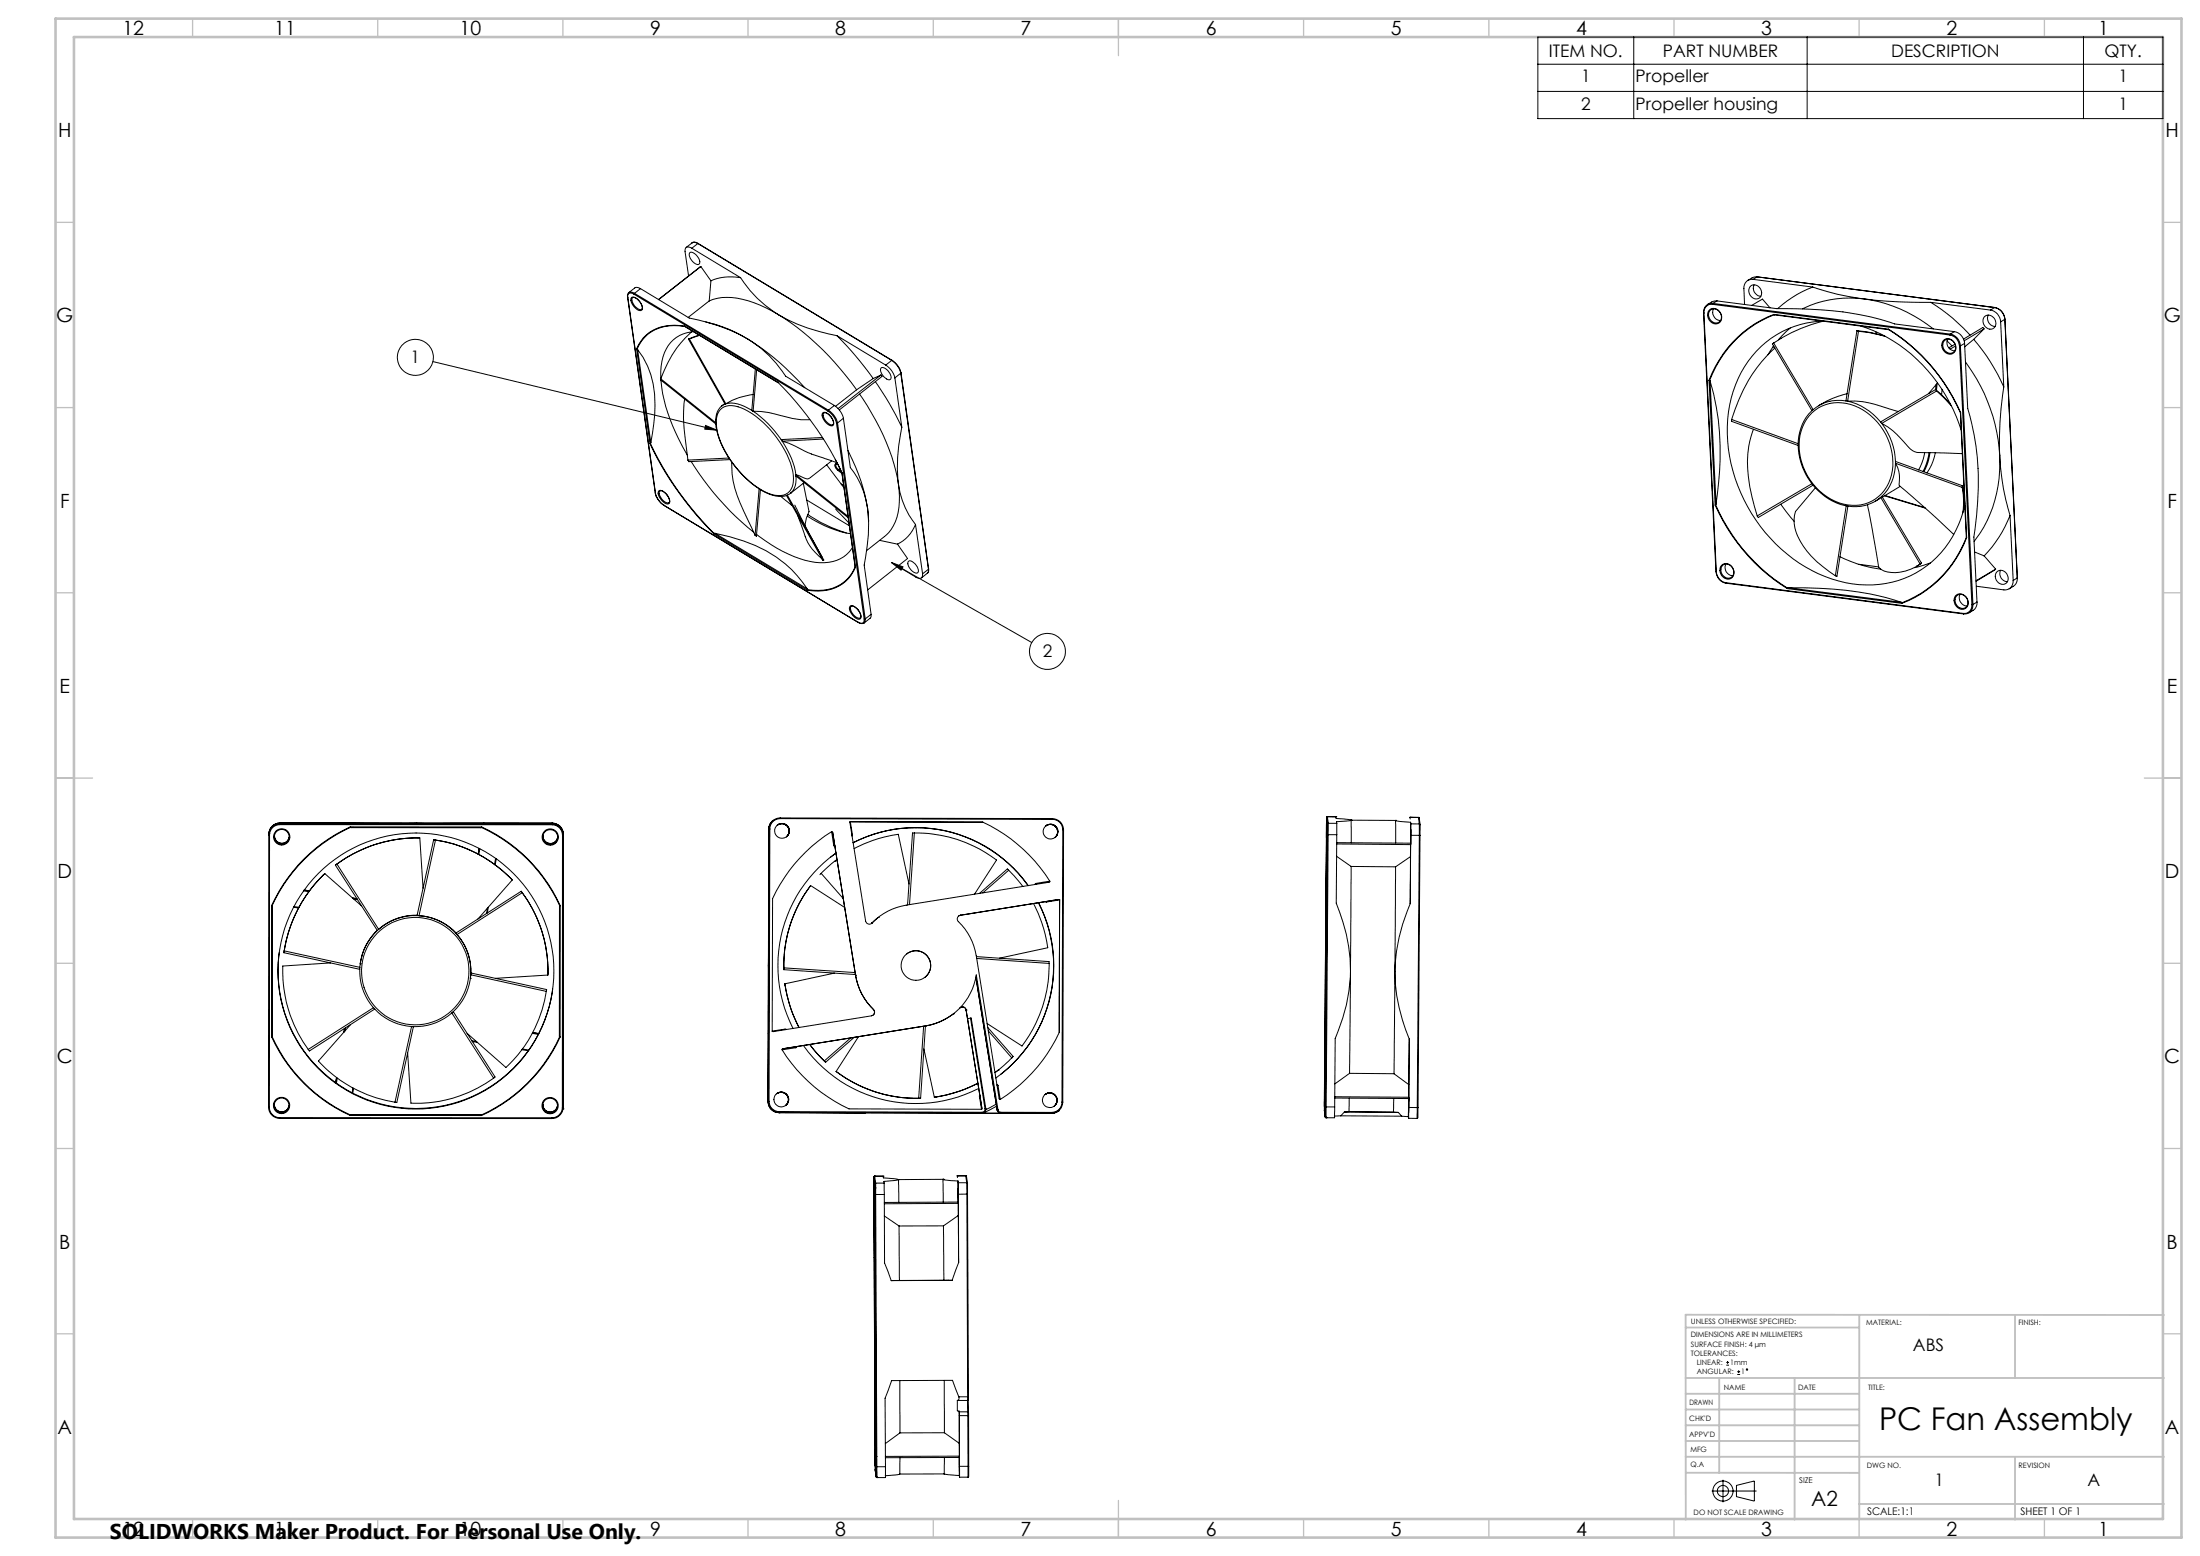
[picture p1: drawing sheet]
<svg xmlns="http://www.w3.org/2000/svg" width="594mm" height="420mm" viewBox="0 0 594 420" stroke-linecap="round" stroke-linejoin="round" font-family="sans-serif">
<g fill="none" stroke="#000" stroke-width=".27">
<path d="M415.2 10h168.8v22h-168.8zM415.2 17.3h168.8M441.1 10v22M487.9 10v22M562.5 10v22M415.2 24.7h168.8M169.8 79l.7-.1 .8 .3M169.8 79l-.3 .5-.1 .7M171.2 79.4a.95 .95 0 0 0-1.2-.3 .95 .95 0 0 0-.5 1.1M171.2 79.4l52.4 31.6M171.3 79.2l-.1 .2M171.3 79.2l52.4 31.5"/>
<path d="M172.9 77.9l13.2 7.9a51 51 0 0 1 15.8 5.7M172.9 77.9l-.8-.3h-.6l-1.7 1.4M172.9 77.9l-1.6 1.3M186.2 68.3a1.38 1.38 0 0 1 1.9 .6l.7 1.3a.8 .8 0 0 1-.4 1.2 2.96 2.96 0 0 1-2.2-3.1zM186.8 67a1.03 1.03 0 0 0-1.3-.3 1.03 1.03 0 0 0-.5 1.2l.9 6.6M186.8 67l13.2 7.9M186.9 65.5l.7-.1 .8 .3M186.9 65.6l-1.7 1.2M186.9 65.5v.1M186.9 65.5a1.35 1.35 0 0 1 1.6 .2M188.4 65.7h.1M188.4 65.7l-1.6 1.3"/>
<path d="M188.4 65.7l52.4 31.6M188.5 65.7l52.4 31.6M189.2 71.9l-11.4 8.9M189.2 71.9l2.7 3.9M189.2 71.9l-.2 .2M191.9 75.8l-.4 5.4M200 74.9a31.2 31.2 0 0 0 10.2 10.1M200 74.9a13.9 13.9 0 0 0-8.1 .9M472.7 77.2a2.02 2.02 0 0 1 2.6 .7 2.02 2.02 0 0 1-.4 2.6 2.07 2.07 0 0 1-2.4-.8 2.07 2.07 0 0 1 .2-2.5zM473.3 75.4a2.23 2.23 0 0 0-2.4 2.5l.1 4.3M473.3 75.4l16.1 2.1M473.6 76.9a2.16 2.16 0 0 0 1.8 3.1"/>
<path d="M474.5 74.7h.1M474.5 74.7a3.4 3.4 0 0 0-2.6 1M474.5 74.7l64.1 8.3M474.5 74.7l-1.2 .7M489.4 77.5l1.4 .4a62.8 62.8 0 0 0 12.6 2.8M489.4 77.5a30.9 30.9 0 0 0-9.4 5.8M116.9 97.6l76.7 18.5M169.4 80.2h.1M169.4 80.2l7.5 52.9M169.5 80.2l7.5 53M170.4 80.4a1.34 1.34 0 0 1 2 .6l.9 1.3a.86 .86 0 0 1 .2 1.1 .86 .86 0 0 1-1.1 .4 3.5 3.5 0 0 1-2-3.4zM170.7 80.5l.1-.2a2.81 2.81 0 0 1 2.5 3.2h-.1a2.64 2.64 0 0 1-2.5-3z"/>
<path d="M171.9 94.2h.1M171.9 94.2l3.6 25.5M172 94.2l.2 .2M172.2 94.4a24 24 0 0 1 4.6 17.4l-1.1 7.7M172.2 94.4l3.5 25.1M173.2 83.5h.1M184.8 88a11.3 11.3 0 0 0-11.8 4.1l-1.1 2.1M184.8 88l.1 .1M184.8 88l25.3 15.2M184.9 88.1l25.2 15.2M184.9 88.1a11.4 11.4 0 0 0-11.7 3.9l-1.2 2.2M185.9 91.5l9.9 17.6"/>
<path d="M186.1 91.5h-.2M186.1 91.5l9.9 17.5M186.7 89.6a28.7 28.7 0 0 0-8.3 12.7M187.2 89.5a9.1 9.1 0 0 0-8.5 8.1l-.3 2.6v1.9M188.8 90.5l-2.9 1M188.9 90.5l-2.8 1M190.6 86.9l3.1 .9 3.2 1.1 5 2.6M191.5 81.2a15.8 15.8 0 0 1 12.1 .5l3.3 1.4 3.3 1.9M191.5 81.2l-5.7 4.5M201.9 91.5a30.9 30.9 0 0 1 10.2 10l13.2 7.9M201.9 91.5a67.6 67.6 0 0 1 15.4 13.2M203.9 99.6l-.9 11.2"/>
<path d="M204.3 99.8l-1 11.2M210.2 85a74.7 74.7 0 0 1 21.1 20.2M210.2 85a48.7 48.7 0 0 0 15.8 5.6M226 90.6a92.1 92.1 0 0 1 9.8 11.6M226 90.6l13.1 7.9M237.8 99.4a1.39 1.39 0 0 1 1.9 .6l.8 1.3a.8 .8 0 0 1-.4 1.2 2.96 2.96 0 0 1-2.3-3.1zM239.1 98.5a5.6 5.6 0 0 1 2.5 3.5M240.8 97.3a5.7 5.7 0 0 1 2.4 3.4M240.8 97.3h.1M240.8 97.3l-1.7 1.2M240.9 97.3a5.6 5.6 0 0 1 2.4 3.3M460 84.4l.1 .1"/>
<path d="M460 84.4l3.3 69.9M460.1 84.5l3.3 69.8M461.4 83.8a2.11 2.11 0 0 1 2.4-.2 2.11 2.11 0 0 1 1.1 2.2 1.75 1.75 0 0 1-1.4 1.6 1.75 1.75 0 0 1-2-.9l-.4-.9a2.07 2.07 0 0 1 .3-1.8zM461.7 83.8a1.96 1.96 0 0 1 2.7 .6 1.96 1.96 0 0 1-.5 2.7 2.11 2.11 0 0 1-2.2-.9 2.11 2.11 0 0 1 0-2.4zM462.4 82.1a2.1 2.1 0 0 0-2.3 2.4M462.4 82.1l64.1 8.3M462.5 81.9l-.1 .2M462.5 81.9a2.28 2.28 0 0 0-2.5 2.5M462.5 81.9l64.1 8.3M462.7 83.4a2.21 2.21 0 0 0 1.8 3.1M463.6 81.2l16.1 2.1a97.9 97.9 0 0 1 30.5 3.6l1.4 .5 16.1 2.1M463.6 81.2a3.5 3.5 0 0 0-2.6 1"/>
<path d="M463.6 81.2l-1.1 .7M473 82.4l2.9-1.7 2 2.4M478.7 93.6l.4 .2M478.9 93.4l-1.6 2.4M478.9 92.6l-.4 .2 10.7 18.1 .3-.3M478.9 92.6l10.6 18M479 84.9a30.5 30.5 0 0 0-17.6 17.7M479 84.9v.1M479 84.9l30.9 3.9M479 85l30.9 4M479 85a30.2 30.2 0 0 0-17.4 17.6M479.2 93.9a40.2 40.2 0 0 0-11.7 19.3"/>
<path d="M480.9 91.3l-.1 .1M483.4 88.5l-3.2 3.2M491.9 86.7a26.5 26.5 0 0 0-24.5 20.7 42.1 42.1 0 0 0 10.6 37.9 36.1 36.1 0 0 0 27.6 12.6 26.3 26.3 0 0 0 24.5-19.9l.4-1.5M492.1 86.7a41.9 41.9 0 0 0-13.2 5.9M501.4 89.3l.4 .1M501.4 89.3l3.9 .5 3.3 .8M501.4 89.3l-3 18.9M501.8 89.4l2.8 .4 4.4 1M501.8 89.4l-2.9 18.9M502.5 88a42.6 42.6 0 0 1 27 28.1M503.4 80.7a29.3 29.3 0 0 0-16.7 2.6M503.4 80.7a38.3 38.3 0 0 1 18.6 8.1"/>
<path d="M503.4 80.7l9.3 .8 8.6 .1M506.5 89.6v.5M509.9 88.8a50.3 50.3 0 0 1 19.5 22.6M509.9 88.8v.2M509.9 89a50.3 50.3 0 0 1 19.4 22.4M521.3 81.6a46.7 46.7 0 0 1 10.6 8.9M521.3 81.6l16.1 2.1M524.7 92a2.12 2.12 0 0 1 2.4-.2 2.12 2.12 0 0 1 1 2.2 1.75 1.75 0 0 1-1.4 1.6 1.75 1.75 0 0 1-1.9-.9 2.2 2.2 0 0 1-.1-2.7zM525 92a1.97 1.97 0 0 1 2.3 .1 1.97 1.97 0 0 1 .6 2.3 1.75 1.75 0 0 1-1.9 .9 1.75 1.75 0 0 1-1.4-1.6v-.9zM525.7 92l1.3 1.4M525.9 91.5a2.2 2.2 0 0 0 1.9 3.2M526.5 90.4a3.2 3.2 0 0 1 2.6 3"/>
<path d="M526.6 90.2a3.3 3.3 0 0 1 2.7 3.2M526.6 90.2l-.1 .2M527.7 89.5a3.4 3.4 0 0 1 2.7 3.2M527.7 89.5l-1.1 .7M527.9 92.9l-1.7 1M528 93.4l-1.5 .8M529.1 93.4l3.3 69.8M529.3 93.4h-.2M529.3 93.4l3.4 69.8M530.4 92.7l.9 17.6a75.8 75.8 0 0 1 1.6 34.7l.9 17.5M530.4 92.7l-1.1 .7M530.7 97.7a47.3 47.3 0 0 1 9.2 25.3"/>
<path d="M532.9 91.6a52 52 0 0 1 8.1 12.8M532.9 91.6l-2.4 2M535.7 88.8l-5.4 3.2M535.7 88.8l-.3-.4-5.2 3.1M535.7 88.8l-2.8 2.8M535.7 85.6a1.98 1.98 0 0 1 2.4-.1 1.98 1.98 0 0 1 .7 2.3 1.72 1.72 0 0 1-1.8 1 1.72 1.72 0 0 1-1.5-1.5 1.91 1.91 0 0 1 .2-1.7zM536.8 85a2.21 2.21 0 0 0 1.9 3.1M537.4 83.7a3.3 3.3 0 0 1 2.8 3.2M538.6 83a3.4 3.4 0 0 1 2.7 3.2M538.6 83l-1.2 .7M538.6 83h.1M540.2 86.9l.8 17.5"/>
<path d="M541.3 86.2l-1.1 .7M541.3 86.2l3.4 69.8M541.3 86.2h.1M175.5 119.7a87.1 87.1 0 0 0 17.2 24.4M175.5 119.7h.1M175.6 119.7a86.3 86.3 0 0 0 17.2 24.3M175.7 119.5l-.1 .2M178.4 102.3v.3M178.4 102.3l14.9 11.8M178.4 102.6l14.9 11.8M178.4 102.6a48.2 48.2 0 0 0 7.1 20.2M184.9 107.7a42.7 42.7 0 0 0 .5 13.7l.3 2.8"/>
<path d="M190.5 114.8l3.1 1.3-3.3-.3zM194.5 110.6a4.9 4.9 0 0 1 5.7-.5 26.8 26.8 0 0 1 13.8 17 5.7 5.7 0 0 1-1.3 6 6.2 6.2 0 0 1-6.2-.4 27.3 27.3 0 0 1-12.9-16.5l-.1-1.1a5.6 5.6 0 0 1 1-4.5zM195 109.5a4.9 4.9 0 0 0-1.7 4.8 25.2 25.2 0 0 0 8.8 15.4 13.9 13.9 0 0 0 9 4.3l1.4-.3 1-.6M195.7 109l-.8 .6 .1-.1M195.8 109.1l-.8 .4M196 109l-.2 .1M196 109a9.1 9.1 0 0 1 7 1.8M203 110.8l.3 .2M203.3 111a43.2 43.2 0 0 1 10.6 1.9l2.4 .4h2.4M203.3 106.5l-.7 .1a18 18 0 0 0-6.6 2.4M203.3 111a29.4 29.4 0 0 1 7.6 7.7M210.1 103.2a89.1 89.1 0 0 1 17.2 24.4"/>
<path d="M210.1 103.2v.1M210.9 118.7l.3 .4M211.2 119.1l1.8 .5 6.1 2.9M211.2 119.1a21.4 21.4 0 0 1 3.7 9M222 118.1l-11.1 .6M222.1 111.5a1.34 1.34 0 0 1 1.9 .6l1.1 1.8a.81 .81 0 0 1-.4 1.1 3.2 3.2 0 0 1-2.6-3.5zM222.3 118.5l-11.1 .6M222.4 111.6l.1-.1a2.64 2.64 0 0 1 2.5 2.1l.1 .7-.2 .3a2.73 2.73 0 0 1-2.7-2.8zM223.6 111a5.5 5.5 0 0 1 2.2 3.2M223.7 110.7a5.6 5.6 0 0 1 2.4 3.5M223.7 110.7l-.1 .3M224.9 114.6h.1"/>
<path d="M225.3 109.4a5.7 5.7 0 0 1 2.4 3.5M225.3 109.4l-1.6 1.3M225.8 114.2h.3M225.8 114.2l7.5 52.9M226.1 114.2l7.5 52.9M227.7 112.9l1.9 13.3a22.3 22.3 0 0 1 4.6 11M227.7 112.9l-1.6 1.3M231.3 105.2l-5.7 4.5M232.1 106.4a60.7 60.7 0 0 1 10.5 24.2M235.8 102.2l-4.5 3M236.4 103a82.2 82.2 0 0 1 7.1 12.3M237.8 101.2l.3 .4-11.5 9"/>
<path d="M237.8 101.2l-11.5 9.1M237.8 101.2l-2 1M241.6 102l1.9 13.3M243.2 100.7l-1.6 1.3M243.2 100.7l7.5 53M243.3 100.6l-.1 .1M243.3 100.6l7.4 52.9M243.5 115.3a46.2 46.2 0 0 0-.9 15.3M461.4 102.6h.2M461.4 102.6l1.7 33.7M461.6 102.6l.1 .2M461.7 102.8a75.1 75.1 0 0 1 1.6 33.2"/>
<path d="M461.7 102.8l1.6 33.2M467.5 113.2v.5l18 6.5M467.5 113.2l18.1 6.6M473.5 115.9a26.2 26.2 0 0 0-1.1 15.5l2.1 7.9M489.1 110.9a13.8 13.8 0 0 0-2.4 15.2 15.9 15.9 0 0 0 14.6 10.7l.8-.1M489.2 111.5a11.4 11.4 0 0 1 14.8-.1 16.2 16.2 0 0 1 5.9 19.1 10.5 10.5 0 0 1-14.4 4.8 16.6 16.6 0 0 1-9.2-19 11.2 11.2 0 0 1 2.9-4.8zM498.4 108.2l.5 .1M498.4 108.2a10.8 10.8 0 0 0-8.9 2.4M498.7 106.3l-1 .2a25.2 25.2 0 0 0-6.7 3M498.9 108.3a33.9 33.9 0 0 1 12.4 2.4l1.3 .4M498.9 108.3a16.3 16.3 0 0 1 8.9 5.6M507.8 113.9l.3 .4"/>
<path d="M508.1 114.3a24.8 24.8 0 0 1 7.2 6.4 3.7 3.7 0 0 0 3 1.4l11.5 .4M508.1 114.3a17.8 17.8 0 0 1 3.7 10.2M522.6 105.1l.3 .4M522.6 105.1l1.4 1.2 2.6 2.8M522.6 105.1l-14.8 8.8M522.7 103.9l-.1 1.2M522.9 105.5l3.9 4M522.9 105.5l-14.8 8.8M523 103.5l-.1 1.8M523.1 103.4l-2.4 2.8M524.4 105.1l-.2 1.5M529.3 111.4l1.6 33.6"/>
<path d="M529.3 111.4h.1M529.4 111.4l1.6 33.7M541 104.4a93.7 93.7 0 0 0-1.1 18.6M176.9 133.1a5.3 5.3 0 0 0 2.4 3.3M176.9 133.1l.1 .1M177 133.2a5.3 5.3 0 0 0 2.2 3.2M178 132.4a3.1 3.1 0 0 1 2.8 3.3 1.05 1.05 0 0 1-1.8-.3 2.34 2.34 0 0 1-1-3zM178.2 132.5a2.76 2.76 0 0 1 2.5 2.2v1a2.56 2.56 0 0 1-2.6-3.1zM179.2 136.4h.1M179.2 136.4l52.4 31.5M179.3 136.4l52.3 31.6M180.7 135.7h-.1"/>
<path d="M186.6 124.6a76.8 76.8 0 0 0 16.9 19.1M196.8 123.6l-11.1 .6M197.1 124.1l-11.1 .5-.3-.4M197.6 124.8a25.5 25.5 0 0 0 3.2 13.1l3.1 6.6M205 132l-1.1 12.5M205.3 132.2l-1.1 12.6-.3-.3M210.9 134l3 2.5M212.3 133.7l9.9 17.5M212.6 133.6l9.8 17.6h-.2M214.6 136.3l3.8 7.6 3.5 6.4M214.9 128.1v.4M214.9 128.1l14.1 11.3"/>
<path d="M214.9 128.5a5.1 5.1 0 0 1-1.5 4.7l3.7-2.9M214.9 128.5l14.1 11.3M215.4 139.2l2 5.7M216.9 130.4l1.5 7.7-.7 1.8-.4 1.9M217.8 135l11.5 6.9M217.9 139.3a31.2 31.2 0 0 0 11.7 4.8M218.1 138.8a33.6 33.6 0 0 0 10.4 5M219.1 122.6l6.9 2.3M223.2 125.5l4.7 6.1M224.5 124.4l-6.3 4.8-1.1-.2-2.2-.9M225.5 124l1.8 3.5M225.6 125.3a1.38 1.38 0 0 0 .6 1.7"/>
<path d="M225.6 137.4l3.6 3.8M225.8 125.3a1.21 1.21 0 0 0 .6 1.5M226.1 125l-.5 .3M226.1 125.1l-.5 .2M226.2 127l1.1 .8M226.4 126.8l-.2 .2M226.4 126.8l.8 .6M226.8 126.5l-.4 .3M227.1 130.7l.7 .4M227.2 130.7l.6 .5M227.3 127.5v.1M227.3 127.5l3.6 25.6"/>
<path d="M227.3 127.6l3.7 25.6M229 121.6a52.8 52.8 0 0 1 5.2 15.6M234.2 137.2a46.3 46.3 0 0 1-.9 15.3l1.9 13.3M234.2 137.2l.3 3.6M242.6 130.6a22.3 22.3 0 0 0 4.6 11M242.6 130.6a17.7 17.7 0 0 1-2 12.3l-1.5 1.7-5.1 4M463.1 136.3a50.5 50.5 0 0 0 19.5 22.6M463.2 136.3a50 50 0 0 0 19.4 22.4M463.2 136.3h-.1M463.3 136l-.1 .3M480.8 136.1l3.6 4.6M489.2 130.6l-14.7 8.7"/>
<path d="M489.5 131l-14.8 8.7-.2-.4M490.1 131.7l-5.3 6.4a10.6 10.6 0 0 0 2.1 9.3 29.1 29.1 0 0 0 8.6 8M498.5 136.5l-3 18.9M498.9 136.6l-2.9 19-.5-.2M504.2 136.2l3 16.8-5.3-.7M507.3 134.7l-.9 .6M507.8 134.2a10.7 10.7 0 0 1-5.6 2.5M507.8 134.2l-.6 .5M507.8 134.2l10.6 18M508.1 134l-.3 .2M508.1 134l10.7 18M508.8 133.8l11.1 3.4"/>
<path d="M509 133.8l10.7 3.2M511.8 125a11 11 0 0 1 1 6.1l8.3 7.2 6.4 6M511.8 124.5v.5M511.8 125a12.4 12.4 0 0 1-3.7 9M511.8 124.5l18 6.6M511.8 125l18 6.6M513 131.3l-4.8 2.9M519.6 122.2l-.7 2.8-.9 1.8M520.8 122.2l-.4 2.1-1.2 3M521.1 122.2l-.2 .9a12.7 12.7 0 0 1-1.5 4.3M522.5 122.2l-.2 1.1a12.6 12.6 0 0 1-2.1 4.4M529.8 131.6a18.8 18.8 0 0 1 .1 6.8"/>
<path d="M529.8 131.1a18.3 18.3 0 0 1 .3 6.8M529.8 131.1v.5M530.3 134.1l.1 .1M530.3 135.9h.2M530.3 135.6l.2 .1M539.9 123a34.6 34.6 0 0 1-6.9 23.1M539.9 123a63.2 63.2 0 0 0 2.8 16.2M542.7 139.2a33.3 33.3 0 0 1-7 10.9M542.7 139.2l.9 17.5M192.7 144.1l25.3 15.2M192.8 144l-.1 .1M193 144a39.8 39.8 0 0 1 20.7 9.8l3 3.3 1.2 1.8"/>
<path d="M193 144h-.2M193 144l24.9 14.9M204.3 144.3a35.6 35.6 0 0 0 15.7 7.5 9.8 9.8 0 0 0 10.2-4M217.5 144.9l.1 .5a13.7 13.7 0 0 0 4.1 5.3l.5 .5M217.9 158.9l.1 .3M218 159.2v.1M230.9 153a10.5 10.5 0 0 1-11.4 6.3l-1.5-.1M230.9 153.1l.1 .1M231 153.2a10.6 10.6 0 0 1-11.6 6.3l-1.4-.2M237.5 145.9l4.8 1M240.7 151.8l3.1 1.2-.5 .9zM240.7 151.8l37.9 21.6"/>
<path d="M242.3 146.9l2.7 3.9-10.7 8.4M242.4 152.8l4.9 3a1.03 1.03 0 0 0 1.3 .3 1.03 1.03 0 0 0 .5-1.2M245.2 151.6a1.38 1.38 0 0 1 1.9 .6l.8 1.3a.76 .76 0 0 1-.5 1.2 2.96 2.96 0 0 1-2.2-3.1zM247.2 141.6a10 10 0 0 1-4.9 5.3M247.2 141.6l1.9 13.3M250.7 153.7l-.2 .9-1.7 1.4M250.7 153.7l-1.6 1.2M250.7 153.5v.7l-.3 .5M250.7 153.5v.2M463.3 154.3a3.4 3.4 0 0 0 2.8 3.1M463.3 154.3h.1M463.4 154.3a3.2 3.2 0 0 0 2.6 3"/>
<path d="M464.7 152.7a2.12 2.12 0 0 1 2.5-.2 2.12 2.12 0 0 1 1 2.2 1.77 1.77 0 0 1-1.4 1.6 1.77 1.77 0 0 1-1.9-.9l-.5-.9a2.07 2.07 0 0 1 .3-1.8zM465 152.7a1.96 1.96 0 0 1 2.8 .6 1.96 1.96 0 0 1-.6 2.7 2.11 2.11 0 0 1-2.2-.9 2.11 2.11 0 0 1 0-2.4zM466 152.2a2.2 2.2 0 0 0 1.9 3.2M466 157.3l.1 .1M466 157.3l64.1 8.3M466.1 157.4l64.1 8.3M482.6 158.9l30.9 4M482.6 158.7v.2M482.8 158.7a93.6 93.6 0 0 1 28.6 3.2l2 .7M482.8 158.7h-.2M482.8 158.7l30.6 3.9M496.8 150.3l1.1 .5a35 35 0 0 0 9.9 2.8"/>
<path d="M517.7 152.8h-.2M518.4 152.2a10.7 10.7 0 0 1-10.2 1.7l-1-.9M518.8 152l-1.3 .9M518.8 152l-.4 .2M521.3 151.9l-4.4 1.3M530.9 145a30.4 30.4 0 0 1-17.4 17.7M530.9 145l.1 .1M531 145.1a30.3 30.3 0 0 1-17.5 17.8M533.2 149l2.5 1.1M535.7 150.1l3.1 3.5M538.8 153.6l-5.3 3.2M538.8 153.6l-5.3 3.3"/>
<path d="M539.2 154.4a1.96 1.96 0 0 1 2.7 .5 1.96 1.96 0 0 1-.6 2.7 2.09 2.09 0 0 1-2.2-.9 2.09 2.09 0 0 1 .1-2.3zM540.1 153.9a2.17 2.17 0 0 0 1.9 3.1M543.6 156.7a2.24 2.24 0 0 1-2.5 2.5l-7.5-1M544.7 156a2.82 2.82 0 0 1-2.2 2.9M544.7 156l-1.1 .7M544.7 156h.1M229.6 163.5a2.98 2.98 0 0 1 2.7 3.5 2.41 2.41 0 0 1-2.6-1.7l-.3-.5a1.05 1.05 0 0 1 .2-1.3zM229.7 163.7l.1-.1a2.81 2.81 0 0 1 2.5 3.2 2.56 2.56 0 0 1-2.6-3.1zM231.6 167.9v.1M231.6 168l.3 .1a1.25 1.25 0 0 0 1.4 0M232.3 166.8h.1M233.3 167.1a.97 .97 0 0 1-.5 1.1 .97 .97 0 0 1-1.2-.3"/>
<path d="M233.6 167.1h-.3M233.6 167.1l-.3 1.1M235.2 165.8l-.2 1-1.7 1.4M235.2 165.8l-1.6 1.3M513.4 162.6l.1 .1M513.5 162.7v.2M528 160.8a2.13 2.13 0 0 1 2.4-.2 2.13 2.13 0 0 1 1 2.3 1.75 1.75 0 0 1-1.4 1.6 1.75 1.75 0 0 1-1.9-1l-.3-.4a2.19 2.19 0 0 1 .2-2.3zM528.3 160.8a1.96 1.96 0 0 1 2.7 .6 1.96 1.96 0 0 1-.6 2.7 2.09 2.09 0 0 1-2.2-.9 2.09 2.09 0 0 1 .1-2.4zM529.2 160.4a2.19 2.19 0 0 0 1.9 3.2M530.1 165.6l.1 .1M532.4 163.2a2.1 2.1 0 0 1-2.3 2.4M532.7 163.2h-.3"/>
<path d="M532.7 163.2a2.24 2.24 0 0 1-2.5 2.5M533.8 162.5a2.82 2.82 0 0 1-2.2 2.9M533.8 162.5l-1.1 .7M72.6 225.4h.2M72.6 225.4l-.1 73.5M72.6 225h.1M72.8 225.4l-.1 73.5M74.1 225.6a2.01 2.01 0 0 0 1.7 2.3 2.01 2.01 0 0 0 2.3-1.8M75.6 222.4h55M75.6 222.4h.1M75.6 222.6a2.77 2.77 0 0 0-2.8 2.8M75.6 222.4v.2"/>
<path d="M75.6 222.4a3 3 0 0 0-3 3M75.6 222.4a2.99 2.99 0 0 0-3 2.6M75.6 222.4h73.5M75.6 222.6h73.5M75.6 222.2a3 3 0 0 0-3 2.7M75.6 222.1a2.98 2.98 0 0 0-3 2.7M75.6 222.2h73.5M75.6 222.1v.1M78.1 226a1.99 1.99 0 0 1-2.2 1.6 1.99 1.99 0 0 1-1.8-2.1 2 2 0 0 0 1.7 2.2 2 2 0 0 0 2.3-1.7M87.7 235.8a36.5 36.5 0 0 0-11 20.9M87.7 235.8l-.1 .1a37.1 37.1 0 0 0-10.9 21.3M87.7 235.8l9.9 8.7"/>
<path d="M90.6 233.5l11.3 17.7M91 233.2l-.4 .3M91 233.2l11.2 17.6M94.6 223.2a42.9 42.9 0 0 0-21.3 21.2M94.6 223.2v.1M94.6 223.2h35.5M94.6 223.3a42.9 42.9 0 0 0-21.1 21.1M94.6 223.3l35.4 .1M112.4 222.2l-2.5 .1M112.4 222.2l3 .1M112.4 222.2h-18.3l-.5 .2M113.3 226.2a36.6 36.6 0 0 0-22.3 7"/>
<path d="M113.3 226.2h-.1a36.8 36.8 0 0 0-22.6 7.3M113.3 226.2l.9 13.6M117.1 226.7h.5M117.1 226.7a36.7 36.7 0 0 1 21.2 10.8M117.1 226.7l-4.5 20.4M117.6 226.7a36.5 36.5 0 0 1 20.7 10.8M117.6 226.7l-4.5 20.5M129.4 229l-.3 1.6M129.5 229.1l-.2 1.6M130 223.4a42.5 42.5 0 0 1 21.1 21.1M130.1 223.2a42.9 42.9 0 0 1 21.2 21.3M130.1 223.2l-.1 .2"/>
<path d="M130.6 222.2h-18.2M130.6 222.2h18.5M130.6 222.2l.5 .2M133.8 231.7l-.3 1.6M134 231.8l-.3 1.7M138.3 237.5l-9.3 10.6M146.6 225.7a2.01 2.01 0 0 0 1.7 2.2 2.01 2.01 0 0 0 2.3-1.7M146.6 225.5a2 2 0 0 0 1.7 2.2 2 2 0 0 0 2.3-1.6 2 2 0 0 1-2.3 1.6 2 2 0 0 1-1.7-2.2zM149.1 222.6a2.83 2.83 0 0 1 2.8 2.8M149.1 222.4v.2M149.1 222.4a2.84 2.84 0 0 1 2.9 3h-.1M149.1 222.4a3 3 0 0 1 3 3"/>
<path d="M149.1 222.2a2.95 2.95 0 0 1 3 3M149.1 222.4h.1M149.1 222.2h.1M151.9 225.4l-.1 73.5M152.1 225.2l-.1 73.9M207.6 223.8h.1M207.6 223.8l-.1 18.5M207.6 223.8l-.2 73.5M207.6 223.7h.3M207.6 223.7v.1M207.6 223.7l-.1 73.6M207.9 223.7l-.3 73.6"/>
<path d="M208.7 221.5l-.2 .2a2.87 2.87 0 0 0-.9 2.1M208.7 221.5h.1M208.8 221.4l-.3 .3a2.73 2.73 0 0 0-.9 2.1M208.8 221.4h.1M209.9 222.7a2 2 0 0 1 2.7 .4 2 2 0 0 1-.3 2.8 2 2 0 0 0 .3-2.8 2 2 0 0 0-2.7-.4zM209.9 222.7a2.01 2.01 0 0 1 2.8 .4 2.01 2.01 0 0 1-.3 2.8M210.6 221a2.77 2.77 0 0 0-2.7 2.7M210.6 220.8a2.95 2.95 0 0 0-3 2.9M210.6 220.8v.2M210.6 221l73.6 .2M210.6 220.8l73.6 .2M218.9 239l-.1 .1a35.3 35.3 0 0 0-7.1 22.6"/>
<path d="M218.9 239a35.2 35.2 0 0 0-7.2 22.2M218.9 239l9.2 6M221.7 235.7l-.3 .4M221.7 235.7l6 6.9M224.3 231.3l1.4-1a37.2 37.2 0 0 0-11.6 47.3M224.5 224.5a42.5 42.5 0 0 0-15.9 18.1l-.1 35.8 26.8-4.2a1.03 1.03 0 0 0 .5-1.7M224.5 224.5l.6 3.7M224.5 224.5l.3 .2M224.8 224.7l.6 3.6-.3-.1M224.8 224.7l6.2 38.5M225.1 228.2l.3 .2M225.4 232.5h.1"/>
<path d="M226 232l-4.3 3.7M229.5 221.8h.1M229.5 221.8l4.2 26.8a1.03 1.03 0 0 0 1.7 .5M229.5 221.8l35.9 .1M229.6 221.8l.6 3.5M229.6 221.8l35.8 .1M230.2 225.3l-.2 .4M230.2 225.3l-.2 .1M230.6 229.1l.5-.3a35.6 35.6 0 0 1 11.4-3.6l2.9 13.4M246.9 224.8a36.3 36.3 0 0 1 22.2 7.3l-6 9.3M246.9 224.8h-.5l-1.4 19.5M246.9 224.8l-1.3 19.4"/>
<path d="M265.4 221.9a43.1 43.1 0 0 1 18.1 16M272.3 234.9l3.9 4.4M272.3 234.9l-.3-.4-7.6 6.7M272.3 234.9l-6.9 6.1M277.6 239.1a37.2 37.2 0 0 0-47.3-11.6 37.2 37.2 0 0 1 47.3 11.6M279.7 238.5l-.2 .2M279.7 238.5l-.1 .2M282.4 222.9a2 2 0 0 1 2.7 .4 2 2 0 0 1-.3 2.8 2 2 0 0 0 .3-2.8 2 2 0 0 0-2.7-.4zM282.4 222.9a2 2 0 0 1 2.8 .3 2 2 0 0 1-.3 2.8M283.5 237.9l-3.8 .6M283.5 237.9l-.3 .2-38.5 6.2a16.4 16.4 0 0 0-9.3 4.8M284.2 221.2a2.77 2.77 0 0 1 2.7 2.8"/>
<path d="M284.2 221v.2M284.2 221a3 3 0 0 1 3 3M286.9 224h.3M286.9 224l-.2 73.5M287.2 224l-.3 73.5M358.2 221.8l-.1 4.3zM358.2 220.6l-.6 79.1M358.2 220.6h.1M358.2 220.6l.2 1.8M358.2 221.7l-.2 20.7M358.2 221.7h.1M358.2 221.7l.2 .9"/>
<path d="M358.3 222.1l-.2 20.3M358.4 222.5l-.1 21.8M358.4 220.4l-.2 .2M358.4 220.4h.1M358.4 220.4l2.3 .1M358.4 220.4l.2 1.8M358.4 222.4v2.9M358.4 225.3h.2M358.4 223.5v4.4zM358.4 225.3l-.5 73.4M358.6 225.3h2.3M358.6 225.3l-.5 73.5"/>
<path d="M358.6 222.2l-.2 .2M358.6 222.2v3.1M358.6 222.2h2.3M360.7 220.5l.1 .4 4 .5M360.7 220.5h.1M360.9 231.1l3.9 2.8M360.9 227.8l20 .2M360.9 227.5l20 .1M360.9 222.2v3.1M360.9 225.3l-.1 18.5a46.8 46.8 0 0 1 3.8 18.3M364.8 221.4h.1M364.8 233.9l-.2 28.2"/>
<path d="M364.8 221.4l-3.9 .4v.4M364.8 221.4v6.1M364.8 221.4l12 .1M364.8 233.9l12 .1M376.8 221.5h.1M376.8 234l-.2 28.2M376.8 221.5l4.1 .5M376.8 221.5v6.1M380.7 220.6h.1M380.7 220.6h2.3M380.7 220.6l.1 .5M380.8 231.2v12.7"/>
<path d="M380.8 231.2l-4 2.8M380.9 222v5.6M380.9 228l-.1 3.2M380.9 227.6v.4M380.9 222v.4M380.9 223.9v4zM380.9 225.5h2.3M380.9 225.5l-.1 18.4M380.9 222.4v3.1M380.9 222.4h2.3M383 220.6l.2 .2M383 220.6h.1"/>
<path d="M383 220.6l.2 1.8M383.2 220.8l.2 1.8M383.2 222.4v3.1M383.2 225.5h.2M383.2 222.4l.2 .2M383.2 225.5l-.5 73.5M383.4 225.5l-.5 73.5M383.4 222.6v2.9M383.4 222.6h.1M73.3 244.4h.2M73.3 244.4v35.5M73.5 244.4l.1 .2"/>
<path d="M73.6 244.6l-.1 35M75.4 257.2a37.2 37.2 0 0 0 32 41.7 37.2 37.2 0 0 0 41.8-32M76.7 257.2l20.4 4.4M76.7 256.7v.5M76.7 256.7l20.5 4.4M79.3 244.9l1.3 .2M79.4 244.7l1.3 .2M82 240.5l1.4 .2M82.1 240.3l1.4 .2M89.3 259.9l-13 .9a36.5 36.5 0 0 0 6.9 22.5M95.2 242.4l1.1 .2M95.2 242.4l1.2 .2"/>
<path d="M95.5 242.7l1 .1M101.8 251.1a15.2 15.2 0 0 0-4.5 9.1M101.9 251.2a15.1 15.1 0 0 0-4.7 9.9M102.2 250.8l-.3 .4M112.6 247.1a15.1 15.1 0 0 0-10.4 3.7M112.6 247.1l.5 .1M112.6 247a15.2 15.2 0 0 0-10.4 3.8M113.1 247.2a15 15 0 0 1 10.1 4.6M113.1 247.2a14.9 14.9 0 0 1 10 4.7M123.1 251.9l.3 .4M123.4 252.3a14.4 14.4 0 0 1 3.7 10.3M123.4 252.3a15 15 0 0 1 3.7 10.3"/>
<path d="M131.6 245.2l-.2 1.4M131.8 244.9l-.2 1.5M140.7 240.6l.3 .4M140.7 240.6a35 35 0 0 1 7.2 22.6M140.7 240.6l-17.6 11.3M141 241a35 35 0 0 1 6.9 22.2M141 241l-17.6 11.3M151.1 244.5v35.4M151.3 244.5h-.2M151.3 244.5l-.1 35.4M152 243.9v55.4M152 243.6v36.6"/>
<path d="M207.5 242.3v18.3M207.5 259.7v.9M207.6 242.1l-.1 .2M235.4 249.1l-.1 .2M235.4 249.1h.1M237.1 247.6h.1M237.1 247.6l-1.7 1.5M244.8 257.5a4 4 0 0 1 5.6 .7 4 4 0 0 1-.6 5.6M259.3 247a1.03 1.03 0 0 0-.5 1.8 16.4 16.4 0 0 1 4.8 9.2l6.2 38.5 .3 .3M259.3 247.1l-.5 .1M259.3 247v.1M263.6 258.2l19.6 1.4 .1 .5"/>
<path d="M263.7 258.7l19.6 1.4M279 243.9l.3 .5a36.1 36.1 0 0 1 3.6 11.4l-13.1 2.8M282.2 243.4l.4 .1M282.5 243.3l.1 .2M282.5 243.3l-23.2 3.8M285.9 242.8h.2M285.9 242.8l-3.4 .5M285.9 242.8l-26.6 4.2M286.1 242.9l-3.5 .6M286.1 242.9l-.1 35.8M286.1 242.8v.1M286.1 242.8l-.1 35.9"/>
<path d="M358 242.4h.1M358 242.4l-.2 35.5M358.1 242.4l.1 .3M358.2 242.7l.1 .1M358.2 242.7l-.3 34.9M380.8 243.9a48.2 48.2 0 0 0-4.2 18.3M73.3 279.9a42.7 42.7 0 0 0 21.2 21.2M73.5 279.8a42.6 42.6 0 0 0 21.1 21.1M73.5 279.8l-.2 .1M73.5 279.6v.2M93 277.6l-.1 1M93.3 277.4l-.2 .9"/>
<path d="M94.7 276.6l-8.7 9.8a35.1 35.1 0 0 0 20.6 11.1M97.1 261.6a15.1 15.1 0 0 0 3.7 10.4M97.2 261.1l-.1 .5M97.3 260.2h.1M100.8 272l.4 .4M100.8 272l-17.6 11.3M101.2 272.4a14.9 14.9 0 0 0 9.9 4.7M101.2 272.4l-17.7 11.3-.3-.4M111.1 277.1h.5M111.1 277.1l-4.5 20.4M111.6 277.1l-4.5 20.5-.5-.1M122 273.4a15 15 0 0 1-10.4 3.7"/>
<path d="M122 273.4l11.3 17.6M122.4 273.1l-.4 .3M122.4 273.1l11.3 17.6-.4 .3M127 264.1h.1M127.1 262.6v.5M127.1 263.1a15 15 0 0 1-4.7 10M127.1 262.6l20.5 4.5-.1 .5M127.1 263.1l-.1 1M127.1 263.1l20.4 4.5M143.7 278.9l1.6 .3M143.8 278.7l1.7 .3-1.7-.3M147.5 267.6a34.8 34.8 0 0 1-10.9 20.5l-10.5-9.2"/>
<path d="M147.9 263.2l-14.1 .9M151.1 279.9a42.5 42.5 0 0 1-21.1 21.1M151.1 279.9h.1M151.2 279.9a42.9 42.9 0 0 1-21.2 21.2M207.4 278.9v18.4M207.4 278.9l.1 .1M207.5 260.6l-.1 18.3M207.5 260.6v1.1M211.7 261.2v.5M211.7 261.2l19.2 1.3M211.7 261.7l19.3 1.3M211.9 265.6v.2a34.3 34.3 0 0 0 3.8 11.5l-.2-.3a37.1 37.1 0 0 1-3.6-11.4z"/>
<path d="M211.9 277.8l-3.4 .5M211.9 277.8l.4 .1M211.9 277.8l.2 .1M225.3 262.7l-13.4 2.9M231 263.2a16.4 16.4 0 0 0 4.8 9.3M231 263.2h.1M231.8 279.8l-6.1 9.4M235.8 272.5l.3 .7-.4 .8M235.8 272.5h.1M249.4 277l-1.4 19.5M249.9 276.9l-1.3 19.5M249.9 276.9a16.4 16.4 0 0 0 13.7-13.7l5.9 36.4"/>
<path d="M249.9 276.9h.1M249.9 276.9l-38.5 6.2M257.5 273.6h.1M257.5 273.6l-.3 .2a16.6 16.6 0 0 1-7.3 3.1M259.2 272a.99 .99 0 0 1 1.6 .6M259.3 272a.97 .97 0 0 1 1.5 .6M260.8 272.6h.1M260.8 272.6l4.3 26.6M260.8 272.6l.4 2.3M261.2 274.9h.1M262 274.8h.2l4 24.4M262 274.8l-.8 .1"/>
<path d="M262 274.8l4 24.5M263.5 263.8l5.7 35.8M266.7 277.3l6.8 7.9-.3 .4M266.8 278.3l6.4 7.3M283.3 260.1a36.2 36.2 0 0 1-7.4 22.2l-9.4-6M286 278.7a42.5 42.5 0 0 1-15.9 18.1M357.8 277.9l-.2 21.7M357.8 277.8l-.1 21.7M357.8 277.8v.1M357.9 277.6l-.1 .2M358 279.7l-.2 20.7-.2-.8M358 277.4l-.1 .2"/>
<path d="M364.6 262.1a46.8 46.8 0 0 1-4.1 18.2l-.1 18.5M364.6 262.1l-.2 27.6M376.6 262.2a48.1 48.1 0 0 0 3.9 18.3M376.6 262.2l-.2 27.6M72.5 298.9h.2M72.5 298.9a3 3 0 0 0 3 3M72.7 298.9a2.83 2.83 0 0 0 2.8 2.8M74 298.1a2.03 2.03 0 0 0 2 2.3M78 298.6v.1a2.12 2.12 0 0 1-2 1.7M78 298.5a2.01 2.01 0 0 1-2.2 1.6 2.01 2.01 0 0 1-1.8-2.1 2.02 2.02 0 0 0 1.8 2.1 2.02 2.02 0 0 0 2.2-1.6M90.9 290.8l-.3 1.5M91.1 291l-.3 1.4"/>
<path d="M95.3 293.7l-.2 1.3M95.5 293.7l-.3 1.3M110.1 284.3l.8 13.5a35 35 0 0 0 22.4-6.8M127.4 280.9l1.2 .2M127.5 281.1l1.4 .3M140.9 283.3l1.7 .3M141 283.2l1.8 .2M146.5 298.2a1.99 1.99 0 0 0 1.8 2.2 1.99 1.99 0 0 0 2.2-1.7M146.5 298a2.02 2.02 0 0 0 1.8 2.1 2.02 2.02 0 0 0 2.2-1.5 2.02 2.02 0 0 1-2.2 1.6 2.02 2.02 0 0 1-1.8-2.2zM151.8 298.9a2.83 2.83 0 0 1-2.8 2.8M151.8 298.9h.1a2.66 2.66 0 0 1-2.9 3M152 299.3h.1"/>
<path d="M152 298.7v.5M207.4 297.3h.1M207.4 297.3a3 3 0 0 0 3 3M207.5 297.3a2.95 2.95 0 0 0 2.9 3M207.5 297.3h.1M207.6 297.3a2.77 2.77 0 0 0 2.8 2.8M209.7 295.2a2 2 0 0 1 2.8 .4 2 2 0 0 1-.3 2.8 2 2 0 0 0 .2-2.8 2 2 0 0 0-2.7-.4 2 2 0 0 1 2.8 .4 2 2 0 0 1-.4 2.8M211.2 283.4a42.5 42.5 0 0 0 18 15.9l35.9 .1v-.2M211.4 283.1l-.2 .3M214.9 282.8l-3.7 .6M214.9 282.8v-.3l-3.5 .6M215.1 282.5l-.2 .3"/>
<path d="M216.9 282.2a37.2 37.2 0 0 0 47.4 11.6M222.6 286.4l-2.1-2.1-1.9-2.4 2.4 2.9 1.9 1.9M222.6 286.4l.3 .3M225.7 289.2l.1 .1a35.6 35.6 0 0 0 22.8 7.1M225.7 289.2a35.8 35.8 0 0 0 22.3 7.3M229.7 280.2l-7.1 6.2M230.6 280l-7.7 6.7M248.6 296.4l-.6 .1M249.4 283.1l2.9 13.1M252.3 296.2l.2-.1a34.5 34.5 0 0 0 11.5-3.7l-.3 .1a37.6 37.6 0 0 1-11.4 3.7zM264.4 296l.6 3.4M264.4 296l.2-.2 .5 3.4"/>
<path d="M264.5 295.5l-.1 .5M266 299.3a.8 .8 0 0 1-.9 .9M266.2 299.2l-.2 .1M266.2 299.2a1.03 1.03 0 0 1-1.1 1.2M269.1 298.6l-.1-.6-2.9 1.5M269.1 298.6l-3.7 1.9M269.1 298.6l.1 1M269.2 292.8l.3 .2M269.2 293h.3M269.2 299.6a1.05 1.05 0 0 0 1 .8M269.2 299.6h.1M269.2 299.6a.97 .97 0 0 0 1 .8"/>
<path d="M269.5 293l.6 3.8M269.5 299.6l.2 .4 .5 .2M269.5 299.6h-.3M269.5 288.9h.1M270.2 290a37.3 37.3 0 0 0 10.2-46.3 37.2 37.2 0 0 1-11.5 47.3M273.2 285.6l-4.6 3.9 .9-.6M282.2 295.4a2 2 0 0 1 2.8 .4 2 2 0 0 1-.3 2.8M282.2 295.4a2 2 0 0 1 2.8 .3 2 2 0 0 1-.3 2.8M285.7 299.9l-.7 .4-1.2 .2M285.7 299.9h.1M285.8 299.8h.1M285.8 299.8l-.7 .4-1.1 .3"/>
<path d="M286.7 297.5a2.77 2.77 0 0 1-2.7 2.8M286.7 297.5h.2M286.9 297.5a3 3 0 0 1-2.9 3M357.6 299.7h.1M357.6 299.7l.2 1.8M357.6 294.2v4.4zM357.7 299.5l-.1 .1M357.8 299.4l-.1 .1M357.9 298.7l.2 .1M357.9 296l-.1 4.4zM357.9 298.7l-.1 2.8M358.1 298.8l-.1 2.9"/>
<path d="M358.1 298.8h2.3M360.4 298.8l-.1 2.9h-2.3M360.4 296l20 .2M360.4 296.4l20 .1M364.3 296.4l-.1 3.7M364.4 289.7l12 .1M364.4 289.7l-4 2.9M376.3 296.5l-.1 3.7M376.4 289.8l4 3M380.3 296.5v4.9M380.4 298.9l-.1 3M380.4 296.4l-.1 3.9z"/>
<path d="M380.4 298.9l2.3 .1M380.4 292.8v3.7M380.5 280.5l-.1 12.3M380.5 280.5l-.1 18.4M382.7 299h.2M382.7 299l-.1 2.9M382.9 299l-.1 2.7M75.5 301.7v.2M75.5 301.7h73.5M75.5 301.9h73.5M94.5 301.1h35.5M94.6 300.9l-.1 .2"/>
<path d="M94.8 300.9h35M94.8 300.9h-.2M129.8 300.9l.2 .1M130 301v.1M149 301.7v.2M210.4 300.3h.1M210.4 300.3l73.4 .2M210.4 300.3l18.4 .1M210.4 300.1v.2M210.4 300.1l54.7 .1M210.4 300.3l54.7 .1M228.7 300.3l.1 .1"/>
<path d="M228.9 300.3h4.8l-4.9 .1M235.9 317.7l.4 79.1M235.9 317.7h.1M235.9 317.7l.3 1.9M236 318.8h.1M236 318.8v4.4M236 318.8v2.2M236 318.8l.1 20.7M236 318.8l.1 .9M236.1 319.2v20.3M236.1 317.5l-.1 .1M236.1 319.7l.2 21.7"/>
<path d="M236.1 317.5l-.2 .2M236.1 317.5h.1M236.1 317.5h2.3M236.1 317.5l.3 1.9M236.2 319.6l.1 2.8M236.4 319.4l-.2 .2M236.4 319.4v3M236.4 319.4h2.3M238.4 317.5l.1 .4 4.1 .5M238.4 317.5h.1M238.7 319.4l.1 3M242.6 318.4l-3.9 .5v.5"/>
<path d="M242.6 318.4l.1 6.1M242.6 318.4h.1M254.6 318.3h.1M254.6 318.3l4.1 .5M254.6 318.3l.1 6.2M254.6 318.3l-12 .1M258.4 317.4h.1M258.4 317.4h2.3M258.4 317.4l.1 .5M258.7 318.8v5.7M258.7 318.8v.4M258.7 319.2l.1 3.2"/>
<path d="M258.7 319.2h2.3M260.7 317.4l.2 .2M260.7 317.4h.1M260.7 317.4l.3 1.8M260.9 317.6l.3 1.8M261 319.2l.1 3.1M261 319.2l.2 .2M261.2 319.4v2.9M265.1 300.2v.2M265.1 300.4h.1M265.1 300.4l-4.5 .1h4.8M265.4 300.5h18.4"/>
<path d="M265.8 300.2h.1M265.8 300.2l-.7 .2M270.2 300.2v.2M270.2 300.4h.1M270.2 300.2l13.8 .1M270.2 300.4l13.8 .1M283.8 300.5h.1M284 300.3v.2M284 300.5h.1M357.8 301.5l.2 .2M357.8 301.5h.1M358 301.7h.1"/>
<path d="M362 301.2l-1.7 .1M362 301.2l16.5 .1M363 300.2l-1 1M363 300.2l14.5 .1M364.2 300.1l-1.2 .1M364.2 300.1l12 .1M376.2 300.2l1.3 .1M377.5 300.3l1 1M378.5 301.3l1.8 .1M380.3 301.4v.5M380.3 301.9h2.3M382.8 301.8l-.2 .1"/>
<path d="M236 321v2.2M236.1 339.5l.2 .2M236.2 320.7h.1M236.2 320.7l.1 4.3M236.2 320.7l.1 2.2M236.3 322.9v2.1M236.3 322.4h.1M236.3 322.4l.3 73.5M236.3 339.7v.2M236.3 339.7l.1 35M236.4 322.4h2.4M236.4 322.4l.3 73.5"/>
<path d="M238.8 322.4v18.5l1.8 4.8M238.8 328.2l3.9 2.7M242.7 330.9l.2 14.7M254.7 330.9l.1 14.7M254.7 330.9h-12M258.7 328.1l.1 12.7M258.7 320.8v3.9zM258.7 324.5v3.6M258.7 328.1l-4 2.8M258.7 324.8l-19.9 .1M258.7 324.5l-19.9 .1M258.8 322.4v18.4"/>
<path d="M261.1 322.3h.1M261.1 322.3l-2.3 .1M261.1 322.3l.2 54.7M261.2 322.3l.3 54.7M241.5 345.6l-.9 .1M256.1 345.6h1M257.1 345.6l-16.5 .1M258.8 340.8l-1.7 4.8M236.3 374.9l.1 21.7M236.3 374.9l.1 21.6M236.4 374.7l-.1 .2M236.5 376.9v20.7l-.1-1"/>
<path d="M236.5 374.5l-.1 .2M243 372.7v14.1M255 372.6v14.1M258.5 378v2.8l.5 .1M258.5 378h2.8M258.9 377l-1.7-4.4-16.5 .1-1.7 4.7 .1 18.5M258.9 377v.3a.55 .55 0 0 1-.4 .7M258.9 377h2.4M261.2 378l.1 3.1M261.3 377h.2M261.3 377v1M261.4 377.9l.1 3.4"/>
<path d="M261.5 377v.9l-.2 .1M466.1 368.5h.7M466.1 367.8h.7M466.4 367.4v.7M469.1 371h.7M469.1 370.3h.7M469.4 369.9v.7M236.3 391.3h.1M236.3 391.3v4.4M236.3 391.3v2.2M236.3 393.5v2.2M236.3 396.8l.3 1.9"/>
<path d="M236.3 396.8h.1M236.4 396.5v.1M236.5 393.2h.1M236.5 395.4l.1 2.1M236.5 393.1l.1 4.4M236.5 393.2v2.2M236.5 393.1v.1M236.6 398.7l.1 .1M236.6 395.9h.1M236.6 395.9v2.7M236.6 396.5h-.2M236.6 398.6h.1"/>
<path d="M236.6 398.6v.1M236.7 398.8h.1M236.7 395.9v2.9M236.7 395.9h2.4M239.1 395.9v2.9h-2.4M242.9 397.9l-3.9 .4M242.9 397.9h.1M243 393.5l-.1 4.4M243 386.8l-4 2.9M255 397.8l4 .5M255 397.8l-12.1 .1M255 393.4l-.1 4.4"/>
<path d="M255 386.7l4 2.9M255 386.7l-12 .1M259 380.9v8.7M259 380.9v.2M259 393.4v4.9M259 381.1v1M259 398.3l.1 .4M259 389.6v3.4M259 382.1v13.7M259 381.1h2.3M259 382.1h2.3M259 395.8l.1 2.9"/>
<path d="M259 393.2v4zM259 393v.4l-20 .1M259 395.8h2.4M259 393l-20 .1M259.1 398.7h2.3M261.3 381.1v1M261.3 381.1l.2 .2M261.3 382.1l.1 13.7M261.4 395.8h.1M261.4 395.8v2.9M261.5 381.3v.8M261.5 382.1h-.2"/>
<path d="M261.5 382.1v13.7M261.5 398.6l-.1 .1M261.5 395.8v2.7M465.2 399.4v6.1M462.2 402.5h12.1M468.8 400.9l4.9-1.1v5.4l-4.9-1.2z"/>
<circle cx="112.1" cy="96.5" r="4.9"/>
<circle cx="282.8" cy="175.8" r="4.8"/>
<circle cx="76.1" cy="225.9" r="2"/>
<circle cx="76.1" cy="225.9" r="2.2"/>
<circle cx="148.5" cy="225.9" r="2"/>
<circle cx="148.6" cy="225.9" r="2.2"/>
<circle cx="211.1" cy="224.3" r="2"/>
<circle cx="283.6" cy="224.5" r="2"/>
<circle cx="112.1" cy="262.1" r="14.5"/>
<circle cx="112.3" cy="262.1" r="37.2"/>
<circle cx="247.3" cy="260.6" r="4"/>
<circle cx="76" cy="298.4" r="2"/>
<circle cx="76" cy="298.4" r="2.2"/>
<circle cx="148.5" cy="298.4" r="2"/>
<circle cx="148.5" cy="298.4" r="2.2"/>
<circle cx="210.9" cy="296.8" r="2"/>
<circle cx="283.5" cy="297" r="2"/>
<circle cx="471.7" cy="369.7" r=".2"/>
<circle cx="465.2" cy="402.5" r="1.51"/>
<circle cx="465.2" cy="402.5" r="2.73"/>
</g>
<g fill="none" stroke="#c0c0c0" stroke-width=".35">
<path d="M52 5v5M102 5v5M152 5v5M202 5v5M252 5v5M302 5v10M352 5v5M402 5v5M452 5v5M502 5v5M552 5v5M15 60h5"/>
<path d="M584 60h5M15 110h5M584 110h5M15 160h5M584 160h5M15 210h10M579 210h10M15 260h5M584 260h5M15 310h5M584 310h5M15 360h5"/>
<path d="M584 360h5M52 410v5M102 410v5M152 410v5M202 410v5M252 410v5M302 405v10M352 410v5M402 410v5M452 410v5M502 410v5M552 410v5"/>
</g>
<g fill="none" stroke="#c0c0c0" stroke-width=".5">
<path d="M455.1 358.3h46.9M502 354.9v55.3M544.1 354.9v17.1M584.3 354.9h-129.2l.1 55.3M455.1 372h129.2M455.1 376.2h46.9M464.2 372v25.5M484.5 372v38.2M455.1 389h46.9M455.1 384.7h46.9M455.1 380.5h46.9M455.1 393.2h129.2"/>
<path d="M455.2 397.5l46.8 .1M544.1 393.3v16.9M502 406h82.3"/>
</g>
<path d="M15 5h574v410h-574zM20 10h564v400h-564z" fill="none" stroke="#c0c0c0" stroke-width=".7"/>
<path d="M190.5 114.8l3.1 1.3-3.3-.3zM240.7 151.8l3.1 1.2-.5 .9z" fill="#000"/>
<text font-size="8.5" x="507.3" y="385.9">PC Fan Assembly</text>
<text font-size="5.8" x="29.7" y="415.3">SOLIDWORKS Maker Product. For Personal Use Only. 9</text>
<text font-size="5.6" x="489" y="406.4">A2</text>
<g font-size="5.3">
<text x="33.1" y="9.5">12</text>
<text x="74.1" y="9.5">11</text>
<text x="124.1" y="9.5">10</text>
<text x="175.5" y="9.5">9</text>
<text x="225.5" y="9.5">8</text>
<text x="275.5" y="9.5">7</text>
<text x="325.5" y="9.5">6</text>
<text x="375.5" y="9.5">5</text>
<text x="425.5" y="9.5">4</text>
<text x="475.5" y="9.5">3</text>
<text x="525.5" y="9.5">2</text>
<text x="566.5" y="9.5">1</text>
<text x="15.7" y="37">H</text>
<text x="584.7" y="37">H</text>
<text x="15.2" y="87">G</text>
<text x="584.2" y="87">G</text>
<text x="16.2" y="137">F</text>
<text x="585.2" y="137">F</text>
<text x="16.1" y="187">E</text>
<text x="585.1" y="187">E</text>
<text x="15.5" y="237">D</text>
<text x="584.5" y="237">D</text>
<text x="15.4" y="287">C</text>
<text x="584.4" y="287">C</text>
<text x="16" y="337">B</text>
<text x="585" y="337">B</text>
<text x="15.5" y="387">A</text>
<text x="584.5" y="387">A</text>
<text x="33.1" y="414.5">12</text>
<text x="74.1" y="414.5">11</text>
<text x="124.1" y="414.5">10</text>
<text x="225.5" y="414.5">8</text>
<text x="275.5" y="414.5">7</text>
<text x="325.5" y="414.5">6</text>
<text x="375.5" y="414.5">5</text>
<text x="425.5" y="414.5">4</text>
<text x="475.5" y="414.5">3</text>
<text x="525.5" y="414.5">2</text>
<text x="566.5" y="414.5">1</text>
</g>
<g font-size="4.7">
<text x="418.2" y="15.3">ITEM NO.</text>
<text x="449" y="15.3">PART NUMBER</text>
<text x="510.6" y="15.3">DESCRIPTION</text>
<text x="568.2" y="15.3">QTY.</text>
<text x="426.9" y="22.2">1</text>
<text x="441.6" y="22.2">Propeller</text>
<text x="572" y="22.2">1</text>
<text x="426.9" y="29.6">2</text>
<text x="441.6" y="29.6">Propeller housing</text>
<text x="572" y="29.6">1</text>
<text x="110.9" y="98.1">1</text>
<text x="281.5" y="177.5">2</text>
<text x="516.5" y="364.6">ABS</text>
<text x="522.4" y="401.1">1</text>
<text x="563.7" y="401.1">A</text>
</g>
<g font-size="2.8">
<text x="504.1" y="408.9">SCALE:1:1</text>
<text x="545.5" y="408.9">SHEET 1 OF 1</text>
</g>
<text font-size="2.1" x="485.8" y="400.2">SIZE</text>
<g font-size="2">
<text x="456.5" y="357.3">UNLESS OTHERWISE SPECIFIED:</text>
<text x="503.9" y="357.7">MATERIAL:</text>
<text x="545" y="357.7">FINISH:</text>
<text x="456.5" y="361">DIMENSIONS ARE IN MILLIMETERS</text>
<text x="456.5" y="363.5">SURFACE FINISH: 4 μm</text>
<text x="456.5" y="366">TOLERANCES:</text>
<text x="458.2" y="368.5">LINEAR:</text>
<text x="458.2" y="371">ANGULAR:</text>
<text x="467.1" y="368.5">1mm</text>
<text x="470.1" y="371">1</text>
<text x="465.5" y="375.1">NAME</text>
<text x="485.5" y="375.1">DATE</text>
<text x="504.4" y="375.1">TITLE:</text>
<text x="456.1" y="383.5">CHK'D</text>
<text x="456.1" y="379.1">DRAWN</text>
<text x="456.1" y="387.8">APPV'D</text>
<text x="456.4" y="391.9">MFG</text>
<text x="456.4" y="396.1">Q.A</text>
<text x="504" y="396.3">DWG NO.</text>
<text x="545" y="396.3">REVISION</text>
<text x="457.3" y="408.9">DO NOT SCALE DRAWING</text>
</g>
</svg>
